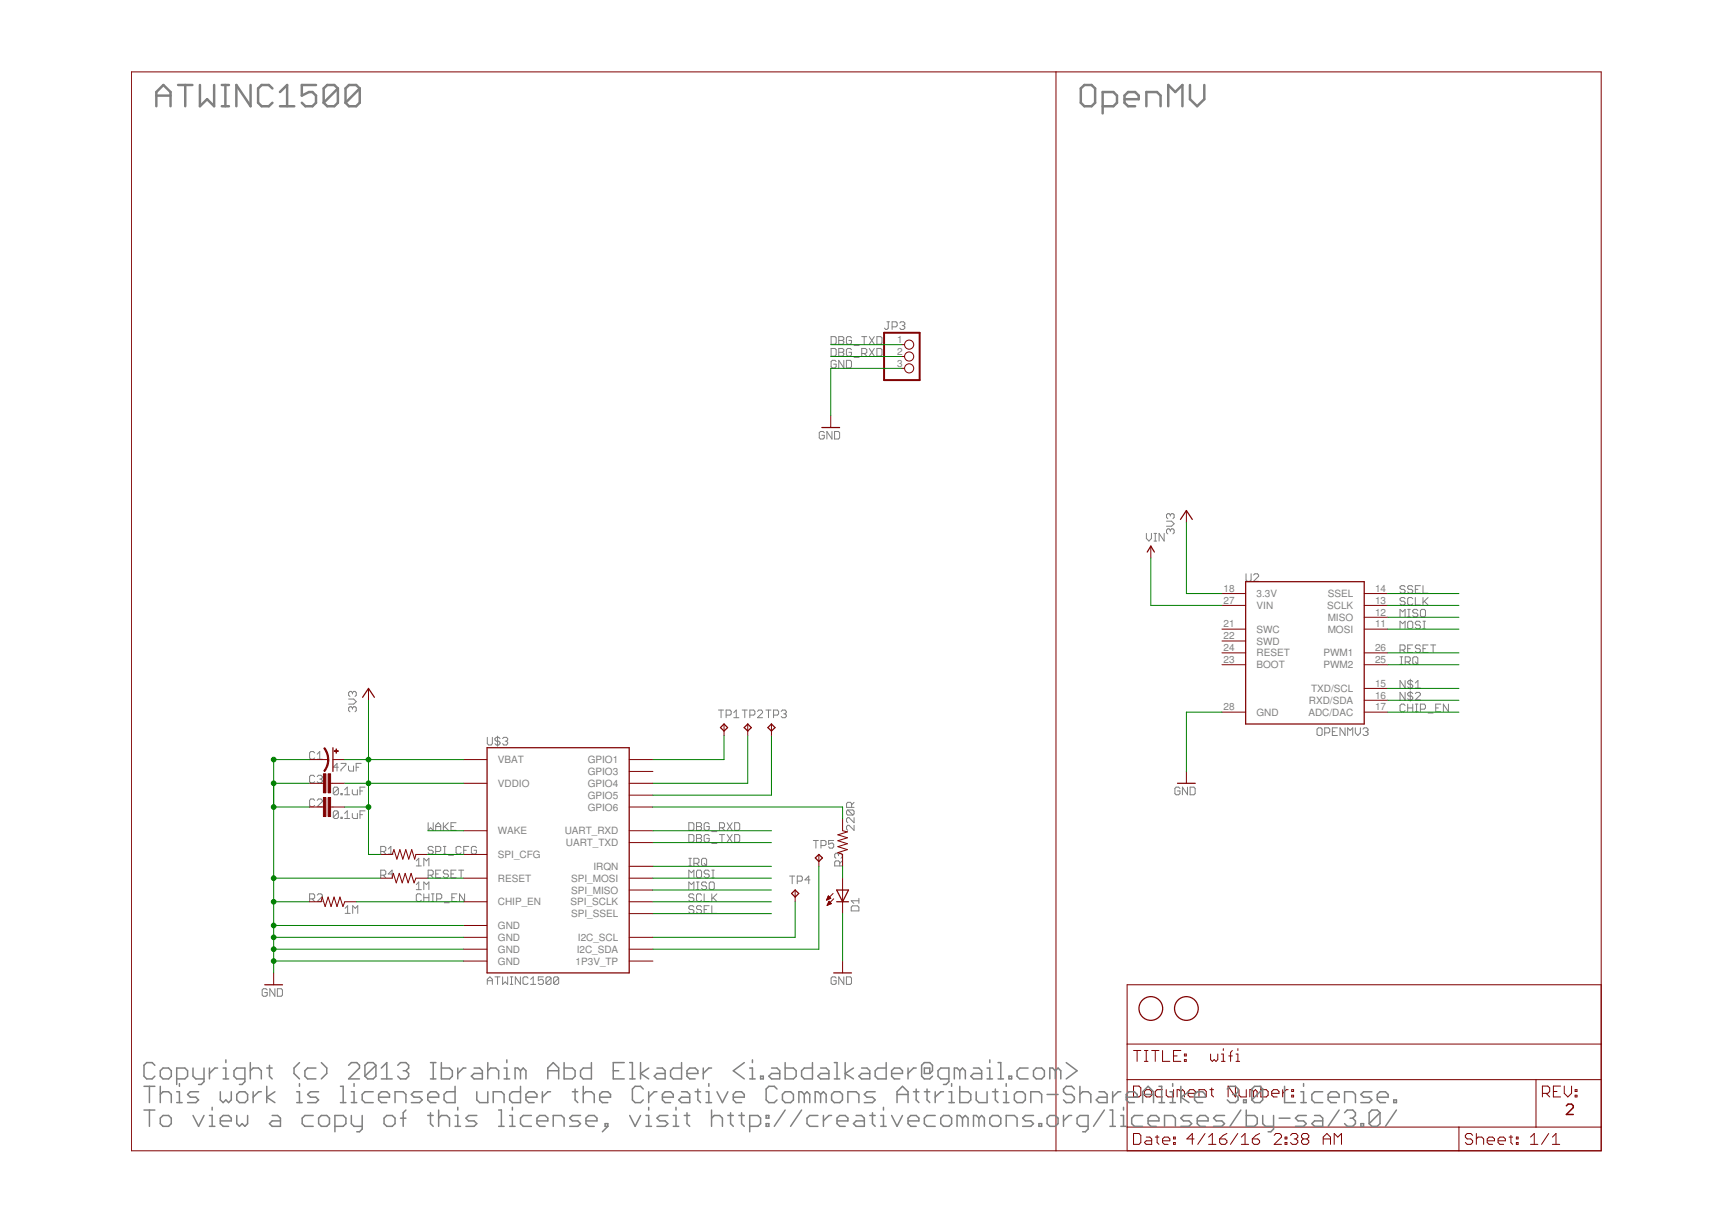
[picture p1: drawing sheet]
<svg xmlns="http://www.w3.org/2000/svg" width="297mm" height="210mm" viewBox="0 0 297 210" stroke-linecap="round" stroke-linejoin="round" font-family="sans-serif">
<g fill="none" stroke="#808080" stroke-width=".17">
<path d="M142.5 57.7h.6l.2 .2v.9l-.2 .2h-.6zM142.5 59.7h.6l.2 .2v.9l-.2 .2h-.6zM143.8 57.7h.6l.2 .2v.2l-.2 .2 .2 .2v.3l-.2 .2h-.6zM143.8 59.7h.6l.2 .2v.3l-.2 .2 .2 .2v.2l-.2 .2h-.6zM143.8 58.3h.6M145.9 57.9l-.2-.2h-.4l-.2 .2v.9l.2 .2h.4l.2-.2v-.5h-.4M145.9 59.9l-.2-.2h-.4l-.2 .2v.9l.2 .2h.4l.2-.2v-.4h-.4M146.4 59.2h.9M147.7 57.7h.9M148.1 57.7v1.3M149 57.7l.9 1.3M149 59.7l.9 1.3"/>
<path d="M149.9 57.7l-.9 1.3M149.9 59.7l-.9 1.3M150.3 57.7h.7l.2 .2v.9l-.2 .2h-.7zM150.3 59.7h.7l.2 .2v.9l-.2 .2h-.7zM152 55.1h.5M152.3 55.1v1.1l-.3 .3h-.2l-.2-.3M152.9 56h.7l.2-.2v-.4l-.2-.3h-.7v1.4M154.2 55.4l.2-.3h.5l.2 .3v.2l-.2 .2M154.6 55.8h.3M154.9 55.8l.2 .2v.2l-.2 .3h-.5l-.2-.3M141.3 74.1l-.2-.2h-.5l-.2 .2v.9l.2 .2h.5l.2-.2v-.4h-.4M142.6 73.9v1.3l-.9-1.3v1.3"/>
<path d="M143 73.9h.7l.2 .2v.9l-.2 .2h-.7zM143.3 62l-.2-.3h-.4l-.2 .3v.8l.2 .3h.4l.2-.3v-.4h-.4M143.8 60.4h.6M144.6 61.7v1.4l-.8-1.4v1.4M145.1 61.7h.6l.2 .3v.8l-.2 .3h-.6zM146.4 61.2h.9M147.7 60.6h.6l.3-.2v-.5l-.3-.2h-.6v1.3M148.1 60.6l.5 .4M196.5 91.4v.9l.4 .4 .5-.4v-.9M197.8 92.7h.4M197.8 91.4h.4M198 91.4v1.3"/>
<path d="M199.5 91.4v1.3l-.8-1.3v1.3M199.9 89.3h.9l.5 .4-.5 .5h-.9M200.6 90.8l-.2-.2h-.2l-.3 .2v.5l.3 .2M200.6 88.2l-.2-.2h-.2l-.3 .2v.4l.3 .3M200.6 90.8l.2-.2h.2l.3 .2v.5l-.3 .2M200.6 88.2v.2M200.6 90.8v.3M200.6 88.2l.2-.2h.2l.3 .2v.4l-.3 .3M213.6 98.3v1.1l.2 .2h.4l.2-.2v-1.1M214.9 98.5l.2-.2h.4l.2 .2v.2l-.8 .9h.8M59.8 119.8h.8l.5 .4-.5 .4h-.8M60.4 118.7l-.2-.2h-.2l-.2 .2v.4l.2 .2"/>
<path d="M60.4 118.7v.2M60.4 118.7l.2-.2h.3l.2 .2v.4l-.2 .2M240 105.7v-1.3l.4 .4 .4-.4v1.3M240 107.7v-1.3l.4 .5 .4-.5v1.3M240 111.4h.6l.2-.3v-.4l-.2-.2h-.6v1.3M240 113.8h.4M240 112.5h.4M240.2 112.5v1.3M240.4 111.4l.4 .4M240.8 100.6l-.2-.2h-.4l-.2 .2v.2l.2 .2h.4l.2 .2v.2l-.2 .2h-.4l-.2-.2M240.8 102.6l-.2-.2h-.4l-.2 .2v.2l.2 .2h.4l.2 .3v.2l-.2 .2h-.4l-.2-.2M240.8 116.6v1.3l-.8-1.3v1.3"/>
<path d="M240.8 118.6v1.3l-.8-1.3v1.3M240.9 113.4h.6l.2-.2v-.4l-.2-.3h-.6v1.3M241.3 106.7l.2-.3h.4l.2 .3v.8l-.2 .2h-.4l-.2-.2zM241.3 111.1h.4M241.3 105.7h.4M241.3 104.4h.4M241.3 113.4l.4 .4M241.5 104.4v1.3M241.7 116.4v1.7M241.7 118.4v1.7M242.1 110.5h-.8v1.3h.8M242.1 100.6l-.2-.2h-.4l-.2 .2v.2l.2 .2h.4l.2 .2v.2l-.2 .2h-.4l-.2-.2"/>
<path d="M242.1 102.6l-.2-.2h-.4l-.2 .2v.9l.2 .2h.4l.2-.2M242.1 116.8l-.2-.2h-.4l-.2 .2v.2l.2 .2h.4l.2 .3v.2l-.2 .2h-.4l-.2-.2M242.1 118.9l-.2-.3h-.4l-.2 .3v.2l.2 .2h.4l.2 .2v.2l-.2 .2h-.4l-.2-.2M242.1 112.8l.3-.3h.4l.2 .3v.8l-.2 .2h-.4l-.3-.2zM242.6 102.4v1.3h.9M242.6 118.9l.2-.3h.4l.3 .3v.2l-.9 .8h.9M242.6 101h.4M242.6 117.9h.9M242.6 117l.4-.4v1.3M242.6 113.4l.4 .4M243 104.6l-.2-.2h-.4l-.3 .2v.2l.3 .3h.4l.2 .2v.2l-.2 .2h-.4l-.3-.2M243.5 110.7l-.3-.2h-.4l-.2 .2v.2l.2 .2h.4l.3 .3v.2l-.3 .2h-.4l-.2-.2"/>
<path d="M243.5 100.4h-.9v1.2h.9M243.5 106.7l-.3-.3h-.4l-.2 .3v.2l.2 .2h.4l.3 .2v.2l-.3 .2h-.4l-.2-.2M243.5 104.6l.2-.2h.4l.2 .2v.9l-.2 .2h-.4l-.2-.2zM243.9 111.1h.4M243.9 100.4v1.2h.9M243.9 102.4v1.3M243.9 106.4h.4M243.9 107.7h.4M244.1 103l.7 .7M244.1 106.4v1.3M244.8 110.5h-.9v1.3h.9M244.8 102.4l-.9 .9"/>
<path d="M245.2 110.5h.9M245.6 110.5v1.3M53.9 133.1l-.2-.3h-.4l-.2 .3v.8l.2 .3h.4l.2-.3M53.9 129l-.2-.2h-.4l-.2 .2v.9l.2 .2h.4l.2-.2M53.9 137.1l-.2-.2h-.4l-.2 .2v.9l.2 .2h.4l.2-.2M54.4 133.1l.2-.3h.4l.2 .3v.2l-.2 .2M54.4 137.1l.2-.2h.4l.2 .2v.3l-.8 .8h.8M54.4 130.1h.8M54.4 129.2l.4-.4v1.3M54.8 133.5h.2M55 133.5l.2 .2v.2l-.2 .3h-.4l-.2-.3M58 135.1l-.2-.2h-.5l-.2 .2v.9"/>
<path d="M58 135.1v.9l-.2 .2h-.5l-.2-.2M58 139.2l-.2-.3h-.5l-.2 .3v.8M58 139.2v.8l-.2 .3h-.5l-.2-.3M58 135.1l-.9 .9M58 139.2l-.9 .8M58 131.5h-.9l.7-.7v1.3M58.4 136h.3v.2h-.3zM58.4 130.8h.9v.2l-.9 .9v.2M59.1 136.2h.8M59.1 135.3l.4-.4v1.3M59.1 139.4l.4-.5v1.4M59.7 131.3v.6l.3 .2h.6v-.8"/>
<path d="M60.4 135.3v.7l.2 .2h.7v-.9M60.4 139.4v.6l.2 .3h.7v-.9M60.4 121.3l-.2-.2h-.2l-.2 .2v.5l.2 .2M60.4 121.3l.2-.2h.3l.2 .2v.5l-.2 .2M60.4 121.3v.2M61 131.5h.5M61.7 135.5h.4M61.7 139.6h.4M61.9 130.8h-.9v1.3M62.6 134.9h-.9v1.3M62.6 138.9h-.9v1.4M83.5 126.3v1.1l.3 .3h.4l.2-.3v-1.1"/>
<path d="M85.3 126.1v1.8M85.7 126.6l-.2-.3h-.4l-.3 .3v.2l.3 .2h.4l.2 .2v.2l-.2 .3h-.4l-.3-.3M86.1 126.6l.3-.3h.4l.2 .3v.2l-.2 .2M86.6 127h.2M86.8 127l.2 .2v.2l-.2 .3h-.4l-.3-.3M123.1 121.7h.9M123.6 121.7v1.3M124.5 122.5h.6l.2-.2v-.4l-.2-.2h-.6v1.3M125.8 122.1l.4-.4v1.3M125.8 123h.8M127.2 121.7h.9M127.7 121.7v1.3"/>
<path d="M128.5 122.5h.7l.2-.2v-.4l-.2-.2h-.7v1.3M129.8 121.9l.2-.2h.5l.2 .2v.2l-.9 .9h.9M131.3 121.7h.8M131.7 121.7v1.3M132.6 122.5h.6l.3-.2v-.4l-.3-.2h-.6v1.3M133.9 121.9l.2-.2h.5l.2 .2v.2l-.2 .2M134.3 122.3h.3M134.6 122.3l.2 .2v.3l-.2 .2h-.5l-.2-.2M145.3 138.8l-.2 .2v.4l.2 .3h.9M145.3 138.8h.9l.2 .2v.4l-.2 .3M145.3 138.8l.9 .9M146 138.3v-.6l-.2-.2h-.5l-.2 .2v.6h1.3"/>
<path d="M146.4 137.5l-.4 .4M202.2 135.1l-.2-.2h-.4l-.2 .2v.9l.2 .2h.4l.2-.2v-.5h-.4M203.5 134.9v1.3l-.8-1.3v1.3M204 134.9h.6l.3 .2v.9l-.3 .2h-.6zM226 124.7h.4l.2 .2v.9l-.2 .2h-.4l-.3-.2v-.9zM227.1 125.6h.6l.2-.2v-.5l-.2-.2h-.6v1.3M228.4 125.4h.4M229.2 124.7h-.8v1.3h.8M230.5 124.7v1.3l-.8-1.3v1.3M231 126v-1.3l.4 .5 .5-.5v1.3M232.3 124.7v.9l.4 .4 .5-.4v-.9M233.6 124.9l.2-.2h.5l.2 .2v.3l-.2 .2"/>
<path d="M234 125.4h.3M234.3 125.4l.2 .2v.2l-.2 .2h-.5l-.2-.2M240.8 120.9l-.2-.3h-.4l-.2 .3v.9l.2 .2h.4l.2-.2M241.3 120.6v1.4M241.3 121.3h.8M242.1 120.6v1.4M242.6 120.6h.4M242.6 122h.4M242.8 120.6v1.4M243.5 121.5h.6l.2-.2v-.4l-.2-.3h-.6v1.4M244.8 122.2h.8M246.1 121.3h.4"/>
<path d="M247 120.6h-.9v1.4h.9M248.3 120.6v1.4l-.9-1.4v1.4M53.1 154h.6l.2-.2v-.4l-.2-.2h-.6v1.3M53.5 154l.4 .5M54.4 153.4l.2-.2h.4l.2 .2v.2l-.8 .9h.8M58.4 140h.3v.3h-.3zM59.1 140.3h.8M59.2 155.6l.4-.4v1.3M59.2 156.5h.8M60.5 156.5v-1.3l.4 .4 .4-.4v1.3M65.3 145.9h.6l.2-.2v-.5l-.2-.2h-.6v1.3M65.3 150h.6l.2-.2v-.5l-.2-.2h-.6v1.3"/>
<path d="M65.7 150l.4 .4M65.7 145.9l.4 .4M66.5 145.5l.5-.5v1.3M66.5 146.3h.9M67.4 149.8h-.9l.7-.7v1.3M71.4 151.6l.4-.5v1.3M71.4 147.5l.4-.4v1.3M71.4 152.4h.8M71.4 148.4h.8M72.2 153.4l-.2-.2h-.4l-.2 .2v.8l.2 .3h.4l.2-.3M72.6 148.4v-1.3l.5 .4 .4-.4v1.3M72.6 152.4v-1.3l.5 .5 .4-.5v1.3"/>
<path d="M72.6 153.2v1.3M72.6 153.8h.9M73.4 150h.6l.3-.2v-.5l-.3-.2h-.6v1.3M73.4 141v1.3l.4-.5 .5 .5v-1.3M73.5 153.2v1.3M73.8 150l.5 .4M74 153.2h.4M74 154.5h.4M74.2 153.2v1.3M74.3 145.2l-.3-.2h-.4l-.2 .2v.3l.2 .2h.4l.3 .2v.2l-.3 .2h-.4l-.2-.2M74.7 149.8h.4M74.7 145.9h.6l.2-.2v-.5l-.2-.2h-.6v1.3"/>
<path d="M74.7 142.3v-.9l.4-.4 .4 .4v.9M74.7 141.6h.8M74.8 154h.7l.2-.2v-.4l-.2-.2h-.7v1.3M75.5 149.1h-.8v1.3h.8M76 145h.4M76 146.3h.4M76 141v1.3M76.1 154.7h.9M76.2 145v1.3M76.2 141.6l.7 .7M76.9 149.3l-.3-.2h-.4l-.2 .2v.2l.2 .3h.4l.3 .2v.2l-.3 .2h-.4l-.2-.2M76.9 141l-.9 .8"/>
<path d="M76.9 146.6h.8M77.3 149.8h.4M77.3 141.6h.4M77.4 153.8h.5M78.2 149.1h-.9v1.3h.9M78.2 141h-.9v1.3h.9M78.3 153.2h-.9v1.3h.9M78.6 149.1h.9M79 145.2l-.2-.2h-.4l-.2 .2v.9l.2 .2h.4l.2-.2M79 149.1v1.3M79.5 145.7h.4M79.6 153.2v1.3l-.8-1.3v1.3"/>
<path d="M80.3 145h-.8v1.3M81.7 145.2l-.3-.2h-.4l-.2 .2v.9l.2 .2h.4l.3-.2v-.4h-.5M118.1 148.4h.4M118.1 141h.6l.2 .2v.8l-.2 .3h-.6zM118.1 143h.6l.2 .2v.9l-.2 .2h-.6zM118.1 150.4v-1.3l.4 .4 .4-.4v1.3M118.1 152.4v-1.3l.4 .5 .4-.5v1.3M118.1 147.1h.4M118.3 147.1v1.3M118.9 155.4l-.2-.2h-.4l-.2 .2v.2l.2 .3h.4l.2 .2v.2l-.2 .2h-.4l-.2-.2M118.9 153.4l-.2-.2h-.4l-.2 .2v.2l.2 .2h.4l.2 .2v.2l-.2 .3h-.4l-.2-.3M118.9 147.9h.7l.2-.2v-.4l-.2-.2h-.7v1.3"/>
<path d="M119.4 152.4h.4M119.4 141h.6l.2 .2v.2l-.2 .2 .2 .2v.2l-.2 .3h-.6zM119.4 143h.6l.2 .2v.2l-.2 .3 .2 .2v.2l-.2 .2h-.6zM119.4 151.1h.4M119.4 147.9l.4 .5M119.4 141.6h.6M119.4 143.7h.6M119.6 149.1h.4l.2 .2v.9l-.2 .2h-.4l-.2-.2v-.9zM119.6 151.1v1.3M120.2 147.3l.3-.2h.4l.2 .2v.8l-.2 .3h-.4l-.3-.3zM120.2 155.4l-.2-.2h-.4l-.2 .2v.2l.2 .3h.4l.2 .2v.2l-.2 .2h-.4l-.2-.2M120.2 153.4l-.2-.2h-.4l-.2 .2v.8l.2 .3h.4l.2-.3"/>
<path d="M120.7 153.2v1.3h.9M120.7 155.9h.4M120.7 147.9l.4 .5M121.1 151.3l-.2-.2h-.4l-.3 .2v.3l.3 .2h.4l.2 .2v.2l-.2 .2h-.4l-.3-.2M121.6 151.3l.2-.2h.4l.2 .2v.9l-.2 .2h-.4l-.2-.2zM121.6 155.2h-.9v1.3h.9M121.6 149.3l-.3-.2h-.4l-.2 .2v.2l.2 .3h.4l.3 .2v.2l-.3 .2h-.4l-.2-.2M121.6 141.2l-.3-.2h-.4l-.2 .2v.8l.2 .3h.4l.3-.3v-.4h-.5M121.6 143.2l-.3-.2h-.4l-.2 .2v.9l.2 .2h.4l.3-.2v-.4h-.5M122 155.2v1.3h.9M122 149.1h.4M122 150.4h.4"/>
<path d="M122 153.2v1.3M122 144.5h.9M122 142.5h.9M122.2 153.8l.7 .7M122.2 149.1v1.3M122.9 153.2l-.9 .8M123.3 141.8h.7l.2-.2v-.4l-.2-.2h-.7v1.3M123.3 143h.9M123.7 143v1.3M123.7 141.8l.5 .5M124.6 143l.9 1.3M124.6 141l.9 1.3"/>
<path d="M125.5 143l-.9 1.3M125.5 141l-.9 1.3M125.9 141h.7l.2 .2v.8l-.2 .3h-.7zM125.9 143h.7l.2 .2v.9l-.2 .2h-.7zM135.3 150.1h.9M135.8 150.1v1.3M136.7 151h.6l.2-.2v-.5l-.2-.2h-.6v1.3M138.8 150.8h-.8l.6-.7v1.3M139.4 144h.9M139.8 144v1.3M140.7 144.9h.7l.2-.2v-.5l-.2-.2h-.7v1.3M142.9 144h-.9v.7l.7-.2 .2 .2v.4l-.2 .2h-.5l-.2-.2"/>
<path d="M143.7 146.4l-.2-.2h-.2l-.2 .2v.5l.2 .2M143.7 146.4l.2-.2h.2l.3 .2v.5l-.3 .2M143.7 146.4v.2M143.9 148.4v-.7l-.2-.2h-.4l-.2 .2v.7h1.3M144.4 147.5l-.5 .4M146.1 155.2h.9l.2 .2v.7h-1.3v-.7zM146.4 140.1v.9l-.9-.9h-.2l-.2 .2v.5l.2 .2M146.4 141.4v.9l-.9-.9h-.2l-.2 .2v.4l.2 .3M147.2 153.9v.9M147.2 154.3h-1.3l.4 .5M45.8 169.6l-.2-.2h-.5l-.2 .2v.9l.2 .2h.5l.2-.2v-.4h-.4M47.1 169.4v1.3l-.9-1.3v1.3"/>
<path d="M47.5 169.4h.7l.2 .2v.9l-.2 .2h-.7zM83.5 168h.9M83.5 168.7v-.9l.5-.4 .4 .4v.9M84.8 167.4h.9M85.3 167.4v1.3M86.1 167.4v1.3l.5-.4 .4 .4v-1.3M87.5 167.4h.4M87.5 168.7h.4M87.7 167.4v1.3M89.2 167.4v1.3l-.9-1.3v1.3M90.5 167.6l-.2-.2h-.4l-.3 .2v.9l.3 .2h.4l.2-.2M91 168.7h.8"/>
<path d="M91 167.8l.4-.4v1.3M93.1 167.4h-.8v.6l.4-.2h.2l.2 .2v.5l-.2 .2h-.4l-.2-.2M94.4 167.6l-.2-.2h-.4l-.2 .2v.9M94.4 167.6v.9l-.2 .2h-.4l-.2-.2M94.4 167.6l-.8 .9M95.8 167.6l-.3-.2h-.4l-.2 .2v.9M95.8 167.6v.9l-.3 .2h-.4l-.2-.2M95.8 167.6l-.9 .9M143.3 167.6l-.2-.2h-.4l-.2 .2v.9l.2 .2h.4l.2-.2v-.5h-.4M144.6 167.4v1.3l-.8-1.3v1.3M145.1 167.4h.6l.2 .2v.9l-.2 .2h-.6z"/>
</g>
<g fill="none" stroke="#800000" stroke-width=".17">
<path d="M22.5 12.3h251.9v184.9h-251.9zM181 12.3v184.9M154.6 59.1h.4M142.4 71.2v2.1M154.6 61.1h.4M154.6 63.1h.4M197.3 93.6v2M203.3 87.5v2M63.2 118v2M209.4 103.7h4.1M209.4 107.8h4.1M209.4 101.7h4.1"/>
<path d="M209.4 111.9h4.1M209.4 113.9h4.1M209.4 109.8h4.1M233.8 103.7h4.1M233.8 105.8h4.1M233.8 107.8h4.1M233.8 101.7h4.1M233.8 111.9h4.1M233.8 113.9h4.1M233.8 118h4.1M233.8 120h4.1M53 134.2h2.4"/>
<path d="M53 138.3h2.4M53 130.2h3.2M56.7 134.2h2.4M56.7 138.3h2.4M57.1 130.2h2M79.4 134.2h4.1M79.4 130.2h4.1M107.8 134.2h4.1M107.8 138.3h4.1M107.8 130.2h4.1M107.8 136.2h4.1M107.8 132.2h4.1"/>
<path d="M124.1 124.1v2M128.2 124.1v2M132.2 124.1v2M203.3 132.2v2M209.4 122h4.1M233.8 122h4.1M53 154.5h2l.2-.8 .5 1.6 .5-1.6 .5 1.6 .6-1.6 .5 1.6 .5-1.6 .5 1.6 .3-.8h2M65.2 150.5h2l.2-.9 .5 1.7 .5-1.7 .5 1.7 .5-1.7 .6 1.7 .5-1.7 .5 1.7 .3-.8h2M65.2 146.4h2l.3-.8 .5 1.6 .5-1.6 .5 1.6 .6-1.6 .5 1.6 .5-1.6 .5 1.6 .2-.8h2M79.4 150.5h4.1M79.4 146.4h4.1M79.4 154.5h4.1"/>
<path d="M79.4 158.6h4.1M79.4 142.3h4.1M107.8 150.5h4.1M107.8 154.5h4.1M107.8 142.3h4.1M107.8 152.5h4.1M107.8 144.4h4.1M107.8 148.4h4.1M107.8 156.5h4.1M136.3 152.5v2M140.4 146.4v2M141.7 154.2h.1"/>
<path d="M141.7 154.1h.3M141.8 154h.4M141.8 155.1h.1M141.8 153.9h.6M141.8 155h.3M141.9 153.8h.4M141.9 153.7h.3M141.9 154.9h.4M141.9 153.6h.2M141.9 154.8h.6M142 153.6h.1M142 154.7h.4"/>
<path d="M142 154.6h.3M142 154.6h.2M142.1 154.5h.1M142.1 154.4l-.3 .7M142.1 154.4l.4 .4M142.4 153.9l-.4-.4-.3 .7M142.4 153.9l-.7 .3M142.5 154.8l-.7 .3M142.8 153.1l-1.1 1.1M142.9 154l-1.1 1.1M144.4 140.3v2l.8 .2-1.6 .5 1.6 .6-1.6 .5 1.6 .5-1.6 .5 1.6 .5-1.6 .5 .8 .3v2M144.4 150.5v6"/>
<path d="M46.9 166.7v2M79.4 160.6h4.1M79.4 164.7h4.1M79.4 162.6h4.1M107.8 160.6h4.1M107.8 164.7h4.1M107.8 162.6h4.1M144.4 164.7v2M193.2 178.9h81.2M209.7 179.7v.3M212.2 179.7v.3M274.4 168.7h-81.2v28.5"/>
<path d="M193.2 185h81.2M193.2 193.1h81.2M194.3 186.1h.9l.3 .3v1.3l-.3 .3h-.9zM194.3 194.2h.9l.3 .3v1.3l-.3 .3h-.9zM194.3 180h1.2M194.9 180v1.9M196.2 187l.3-.3h.6l.3 .3v.7l-.3 .3h-.6l-.3-.3zM196.2 180h.6M196.2 181.9h.6M196.5 194.8h.6l.3 .4v.9h-.9l-.3-.3 .3-.3h.9M196.5 180v1.9M197.4 180h1.2"/>
<path d="M198 194.8h.6M198 180v1.9M198.3 194.5v1.3l.3 .3M199.3 195.5h1.2v-.3l-.3-.4h-.6l-.3 .4v.6l.3 .3h.6M199.3 180v1.9h1.2M199.3 186.7h-1l-.3 .3v.7l.3 .3h1M199.9 186.7v1l.3 .3h.9v-1.3M201.1 195.8h.3v.3h-.3zM201.1 194.8h.3v.4h-.3zM201.1 180.9h.7M202.4 180h-1.3v1.9h1.3M202.4 187l-.3-.3h-.3v1.3"/>
<path d="M202.4 187l.3-.3 .3 .3v1M202.4 187v1M203 181.6h.3v.3h-.3zM203 180.6h.3v.3h-.3zM203.6 187.3h1.3v-.3l-.3-.3h-.7l-.3 .3v.7l.3 .3h.7M204.7 195.2h-1.3l1-1v1.9M205.5 188v-1.3h.9l.4 .3v1M206.5 194.2l-1.2 1.9M207.2 196.1h1.2M207.2 194.8l.6-.6v1.9M207.4 186.7h.6M207.5 180.6v1l.3 .3 .3-.3 .3 .3 .3-.3v-1"/>
<path d="M207.7 186.4v1.3l.3 .3M209 195.2h1l.3 .3v.3l-.3 .3h-.7l-.3-.3zM209.4 181.9h.6M209.4 180.6h.3v1.3M210.3 194.2l-.6 .3-.7 .7M210.6 180.9h.6M211.2 180l-.3 .3v1.6M211.8 186.1v1.9l-1.3-1.9v1.9M211.9 181.9h.6M211.9 180.6h.3v1.3M212.2 194.2l-1.3 1.9M212.4 186.7v1l.3 .3h.9v-1.3"/>
<path d="M212.8 196.1h1.2M212.8 194.8l.6-.6v1.9M214.7 195.2h.9l.3 .3v.3l-.3 .3h-.6l-.3-.3zM214.9 187l-.4-.3h-.3v1.3M214.9 187v1M214.9 187l.3-.3 .3 .3v1M215.9 194.2l-.6 .3-.6 .7M216.1 186.1v1.9h.9l.4-.3v-.7l-.4-.3h-.9M218 187.3h1.2v-.3l-.3-.3h-.6l-.3 .3v.7l.3 .3h.6M218.4 194.5l.3-.3h.6l.3 .3v.3l-1.2 1.3h1.2M219.9 186.7v1.3M220.3 195.8h.3v.3h-.3z"/>
<path d="M220.3 194.8h.3v.4h-.3zM220.8 186.7h-.3l-.6 .6M221.2 194.5l.3-.3h.6l.3 .3v.3l-.3 .4M221.4 187.7h.3v.3h-.3zM221.4 186.7h.3v.3h-.3zM221.8 195.2h.3M222.1 195.2l.3 .3v.3l-.3 .3h-.6l-.3-.3M223.4 195.2l-.3 .3v.3l.3 .3h.6l.3-.3v-.3l-.3-.3M223.4 195.2l-.3-.4v-.3l.3-.3h.6l.3 .3v.3l-.3 .4M223.4 195.2h.6M226.8 195.2h1.2M226.8 196.1v-1.3l.6-.6 .6 .6v1.3"/>
<path d="M228.7 196.1v-1.9l.6 .6 .6-.6v1.9M250.1 193.1v4.1M252.4 194.5l-.3-.3h-.6l-.3 .3v.3l.3 .4h.6l.3 .3v.3l-.3 .3h-.6l-.3-.3M253 195.2l.3-.4h.7l.3 .4v.9M253 194.2v1.9M254.9 195.5h1.3v-.3l-.4-.4h-.6l-.3 .4v.6l.3 .3h.6M256.8 195.5h1.2v-.3l-.3-.4h-.6l-.3 .4v.6l.3 .3h.6M258.7 194.8h.6M259 194.5v1.3l.3 .3M259.9 195.8h.3v.3h-.3zM259.9 194.8h.3v.4h-.3zM262.3 196.1h1.3"/>
<path d="M262.3 194.8l.7-.6v1.9M263.3 185v8.1M264.4 187.3h.9l.3-.3v-.6l-.3-.3h-.9v1.9M265 187.3l.6 .7M265.5 194.2l-1.3 1.9M266.1 196.1h1.2M266.1 194.8l.6-.6v1.9M266.3 187h.6M267.5 186.1h-1.2v1.9h1.2M268.1 186.1v1.2l.6 .7 .7-.7v-1.2M270 187.7h.3v.3h-.3zM270 186.7h.3v.3h-.3z"/>
<circle cx="155.8" cy="59.1" r=".78"/>
<circle cx="155.8" cy="63.1" r=".78"/>
<circle cx="155.8" cy="61.1" r=".78"/>
</g>
<path d="M268.5 189.5l.3-.3h.6l.3 .3v.3l-1.2 1.2h1.2" fill="none" stroke="#800000" stroke-width=".25"/>
<g fill="none" stroke="#800000" stroke-width=".21">
<path d="M140.9 73.3h3M196.6 94.6l.7-1 .6 1M202.3 89l1-1.5 1.1 1.5M213.5 99.7h20.3v24.4h-20.3zM62.1 119.5l1.1-1.5 1 1.5M57.1 128.1v4.1M83.5 128.1h24.3v38.6h-24.3zM123.5 124.7l.6-.6 .6 .6-.6 .6zM127.6 124.7l.6-.6 .6 .6-.6 .6zM131.6 124.7l.6-.6 .6 .6-.6 .6zM201.8 134.2h3.1M135.7 153.1l.6-.6 .6 .6-.6 .6z"/>
<path d="M139.7 147l.7-.6 .6 .6-.6 .6zM143.4 152.5h2l-1 2zM143.4 154.5h2M45.4 168.7h3M142.9 166.7h3"/>
<circle cx="197.3" cy="172.8" r="2.03"/>
<circle cx="203.3" cy="172.8" r="2.03"/>
</g>
<g fill="#800000" stroke="#800000" stroke-width=".17">
<path d="M56.2 132.6h.5v3.2h-.5z"/>
<path d="M55.4 132.6h.5v3.2h-.5z"/>
<path d="M56.2 136.7h.5v3.2h-.5z"/>
<path d="M55.4 136.7h.5v3.2h-.5z"/>
<path d="M57.6 128.3l.1 .8z"/>
<path d="M57.3 128.7h.7z"/>
</g>
<g fill="#800000" stroke="#800000" stroke-width=".17">
<path d="M56.2 130.2h.2l-.1 .6-.7 1.4-.1-.1 .4-.7z" fill-rule="evenodd"/>
<path d="M55.5 128.2l.2-.1 .3 .6 .3 1.5h-.1l-.2-.9z" fill-rule="evenodd"/>
</g>
<path d="M151.5 57h6.1v8.1h-6.1z" fill="none" stroke="#800000" stroke-width=".34"/>
<g fill="none" stroke="#008000" stroke-width=".17">
<path d="M142.4 59.1h12.2M142.4 61.1h12.2M154.6 63.1h-12.2v8.1M197.3 95.6v8.1h12.1M203.3 89.5v12.2h6.1M63.2 120v26.4h2M237.9 103.7h12.2M237.9 111.9h12.2M237.9 101.7h12.2M237.9 105.8h12.2M237.9 107.8h12.2M237.9 118h12.2"/>
<path d="M237.9 120h12.2M237.9 113.9h12.2M46.9 138.3h6.1M46.9 134.2h6.1M53 130.2h-6.1v36.5M59.1 130.2h20.3M59.1 138.3h4.1M59.1 134.2h20.3M111.9 138.3h32.5v2M124.1 126.1v4.1h-12.2M128.2 126.1v8.1h-16.3M132.2 126.1v10.1h-20.3"/>
<path d="M209.4 122h-6.1v10.2M237.9 122h12.2M46.9 150.5h18.3M46.9 154.5h6.1M46.9 158.6h32.5M61.1 154.5h18.3M73.3 150.5h6.1M73.3 146.4h6.1M73.3 142.3h6.1M111.9 150.5h20.3M111.9 154.5h20.3M111.9 156.5h20.3"/>
<path d="M111.9 152.5h20.3M111.9 148.4h20.3M111.9 142.3h20.3M111.9 144.4h20.3M136.3 154.5v6.1h-24.4M140.4 148.4v14.2h-28.5M144.4 148.4v2.1M144.4 156.5v8.2M46.9 160.6h32.5M46.9 162.6h32.5M46.9 164.7h32.5"/>
</g>
<g fill="#008000" stroke="#008000" stroke-width=".17">
<circle cx="46.9" cy="134.2" r=".4"/>
<circle cx="46.9" cy="138.3" r=".4"/>
<circle cx="46.9" cy="130.2" r=".4"/>
<circle cx="46.9" cy="150.5" r=".4"/>
<circle cx="46.9" cy="154.5" r=".4"/>
<circle cx="46.9" cy="158.6" r=".4"/>
<circle cx="46.9" cy="160.6" r=".4"/>
<circle cx="46.9" cy="162.6" r=".4"/>
<circle cx="46.9" cy="164.7" r=".4"/>
<circle cx="63.2" cy="134.2" r=".4"/>
<circle cx="63.2" cy="130.2" r=".4"/>
<circle cx="63.2" cy="138.3" r=".4"/>
</g>
<g fill="none" stroke="#808080" stroke-width=".42">
<path d="M26.8 18.2v-2.4l1.2-1.2 1.2 1.2v2.4M26.8 16.4h2.4M30.5 14.6h2.5M31.7 14.6v3.6M34.3 14.6v3.6l1.2-1.2 1.2 1.2v-3.6M38 14.6h1.2M38 18.2h1.2M38.6 14.6v3.6M42.9 14.6v3.6l-2.4-3.6v3.6M46.7 15.2l-.6-.6h-1.2l-.7 .6v2.4l.7 .6h1.2l.6-.6M48 18.2h2.4M48 15.8l1.2-1.2v3.6"/>
<path d="M54.2 14.6h-2.5v1.8l1.3-.6h.6l.6 .6v1.2l-.6 .6h-1.3l-.6-.6M57.9 15.2l-.6-.6h-1.2l-.6 .6v2.4M57.9 15.2v2.4l-.6 .6h-1.2l-.6-.6M57.9 15.2l-2.4 2.4M61.7 15.2l-.7-.6h-1.2l-.6 .6v2.4M61.7 15.2v2.4l-.7 .6h-1.2l-.6-.6M61.7 15.2l-2.5 2.4M185.3 15.2l.6-.6h1.2l.6 .6v2.4l-.6 .6h-1.2l-.6-.6zM189 18.2h1.8l.7-.6v-1.2l-.7-.6h-1.8v3.6M192.7 17h2.5v-.6l-.6-.6h-1.2l-.7 .6v1.2l.7 .6h1.2M196.5 18.2v-2.4h1.8l.6 .6v1.8M200.2 18.2v-3.6l1.2 1.2 1.3-1.2v3.6"/>
<path d="M204 14.6v2.4l1.2 1.2 1.2-1.2v-2.4"/>
</g>
<g fill="none" stroke="#808080" stroke-width=".25">
<path d="M24.7 186.1h1.8M24.7 190.2h1.8M25.6 186.1v2.8M25.6 190.2v2.8M26.5 182.5l-.4-.4h-1l-.4 .4v1.9l.4 .5h1l.4-.5M27.5 183.5l.4-.5h1l.5 .5v.9l-.5 .5h-1l-.4-.5zM27.5 187.5l.4-.4h1l.5 .4v1.4M27.5 191.6l.4-.5h1l.5 .5v.9l-.5 .5h-1l-.4-.5zM27.5 186.1v2.8M30.3 184.9h1.4l.5-.5v-.9l-.5-.5h-1.4v2.8M30.3 187.1h.5v1.8M30.3 188.9h.9"/>
<path d="M30.8 185.7v.4M33.1 183v1.4l.5 .5h1.4M33.1 191.1l.9 1.9 1-1.9M34 187.1h-1.4l-.4 .4 .4 .5h1l.4 .5-.4 .4h-1.4M35 183v2.3l-.5 .5h-.5M35.9 183v1.9M35.9 193h.9M35.9 191.1h.5v1.9M36.4 189.7v.5M37.3 183h-.5l-.9 .9M37.8 187.1v1.4l.4 .4 .5-.4 .5 .4 .4-.4v-1.4M37.8 192.1h1.8v-.5l-.4-.5h-1l-.4 .5v.9l.4 .5h1"/>
<path d="M38.2 184.9h1M38.2 183h.5v1.9M38.7 181.6v.5M40.6 191.1v1.4l.4 .5 .5-.5 .5 .5 .4-.5v-1.4M41 187.1h1l.4 .4v1l-.4 .4h-1l-.4-.4v-1zM42 184.9h-1.4l-.5-.5v-.9l.5-.5h1.4v2.3l-.5 .5h-.5M42.9 183.5l.5-.5h.9l.5 .5v1.4M42.9 182.1v2.8M43.4 187.1v1.8M44.8 187.1h-.5l-.9 .9M45.7 183h1M45.7 186.1v2.8"/>
<path d="M46.2 182.5v1.9l.5 .5M46.7 191.1h.9l.5 .5v1.4h-1.4l-.5-.5 .5-.4h1.4M47.1 187.1l-1.4 .9 1.4 .9M50.9 187.1h.4v1.8M50.9 188.9h.9M51.3 182.1l-.9 .9v.9l.9 1M51.3 185.7v.4M53.7 191.1h-1.4l-.5 .5v.9l.5 .5h1.4M54.1 183h-1.4l-.4 .5v.9l.4 .5h1.4M54.6 187.1h-1.4l-.5 .4 .5 .5h.9l.5 .5-.5 .4h-1.4M54.6 191.6l.5-.5h.9l.5 .5v.9l-.5 .5h-.9l-.5-.5zM55.1 182.1l.9 .9v.9l-.9 1"/>
<path d="M57.4 193h1.4l.5-.5v-.9l-.5-.5h-1.4v2.8M58.4 186.1h.4v2.8M58.4 188.9h.9M59.8 182.5l.4-.4h1l.4 .4v.5l-1.8 1.9h1.8M60.2 187.1h.5v1.8M60.2 188.9h1M60.2 191.1v1.4l.5 .5h1.4M60.7 185.7v.4M62.1 191.1v2.4l-.5 .4h-.4M64 187.1h-1.5l-.4 .4v1l.4 .4h1.5M64.4 182.5l-.4-.4h-1l-.5 .4v1.9M64.4 182.5v1.9l-.4 .5h-1l-.5-.5"/>
<path d="M64.4 182.5l-1.9 1.9M64.9 188h1.9v-.5l-.5-.4h-.9l-.5 .4v1l.5 .4h.9M65.4 184.9h1.8M65.4 183l.9-.9v2.8M65.8 191.6l.5-.5h.9l.5 .5v.9l-.5 .5h-.9l-.5-.5zM67.7 188.9v-1.8h1.4l.5 .4v1.4M68.2 182.5l.4-.4h1l.4 .4v.5l-.4 .5M68.6 191.6h1M69.1 183.5h.5M69.6 183.5l.4 .4v.5l-.4 .5h-1l-.4-.5M69.6 190.2l-.5 .5v2.3M72.4 187.1h-1.4l-.5 .4 .5 .5h.9l.5 .5-.5 .4h-1.4"/>
<path d="M73.3 188h1.9v-.5l-.5-.4h-.9l-.5 .4v1l.5 .4h.9M73.3 191.1h1M73.8 182.1h.9M73.8 184.9h.9M73.8 190.7v1.8l.5 .5M74.3 182.1v2.8M75.2 190.2v2.8M75.2 191.6l.4-.5h1l.4 .5v1.4M75.6 182.1v2.8h1.4l.5-.5v-.9l-.5-.5h-1.4M78 191.1h.5v1.9M78 186.1v2.8h-1.4l-.5-.4v-1l.5-.4h1.4M78 193h.9"/>
<path d="M78.5 183v1.9M78.5 189.7v.5M79.9 183h-.5l-.9 .9M81.3 183h.9l.5 .5v1.4h-1.4l-.5-.5 .5-.5h1.4M81.7 187.1v1.4l.5 .4h1.4v-1.8M81.7 191.1h-1.4l-.4 .5 .4 .5h1l.4 .4-.4 .5h-1.4M83.6 183.5l.5-.5h.9l.5 .5v1.4M83.6 182.1v2.8M84.5 188.9v-1.8h1.4l.5 .4v1.4M85.5 190.2h.4v2.8M85.5 193h.9M86.4 184.9h1"/>
<path d="M86.4 183h.5v1.9M86.9 181.6v.5M87.4 193h.9M87.4 191.1h.4v1.9M87.8 189.7v.5M89.2 183.5l-.4-.5h-.5v1.9M89.2 183.5v1.4M89.2 186.1v2.8h-1.4l-.4-.4v-1l.4-.4h1.4M89.2 183.5l.5-.5 .4 .5v1.4M90.1 188h1.9v-.5l-.5-.4h-.9l-.5 .4v1l.5 .4h.9M91.1 191.1h-1.4l-.5 .5v.9l.5 .5h1.4M92 192.1h1.9v-.5l-.5-.5h-.9l-.5 .5v.9l.5 .5h.9"/>
<path d="M93 187.1v1.8M93.9 183.5h1.9M93.9 184.9v-1.9l.9-.9 1 .9v1.9M94.4 187.1h-.5l-.9 .9M94.8 193v-1.9h1.4l.5 .5v1.4M96.7 182.1v2.8h1.4l.5-.5v-.9l-.5-.5h-1.4M98.1 187.1h.9M98.6 186.6v1.9l.4 .4M99.5 191.1h-1.4l-.5 .5 .5 .5h.9l.5 .4-.5 .5h-1.4M100 187.5l.4-.4h1l.5 .4v1.4M100 186.1v2.8M100.4 192.1h1.9v-.5l-.4-.5h-1l-.5 .5v.9l.5 .5h1"/>
<path d="M101.4 182.1v2.8h-1.4l-.5-.5v-.9l.5-.5h1.4M102.8 188h1.8v-.5l-.4-.4h-.9l-.5 .4v1l.5 .4h.9M103.7 192.5h.5v.5h-.5zM104.2 193l-.9 .9M105.1 183.5h.9M107 182.1h-1.9v2.8h1.9M107.9 182.1h.5v2.8M107.9 184.9h1M107.9 191.1l1 1.9 .9-1.9M109.8 182.1v2.8M110.3 186.6l-.5-.5h-.9l-.5 .5v1.9l.5 .4h.9l.5-.4M110.7 191.1h.5v1.9"/>
<path d="M110.7 193h1M111.2 183l-1.4 .9 1.4 1M111.2 187.1v1.8M111.2 189.7v.5M112.6 183h.9l.5 .5v1.4h-1.4l-.5-.5 .5-.5h1.4M112.6 187.1h-.5l-.9 .9M113.5 188h1.9v-.5l-.5-.4h-.9l-.5 .4v1l.5 .4h.9M114.5 191.1h-1.4l-.5 .5 .5 .5h.9l.5 .4-.5 .5h-1.4M115.4 193h.9M115.4 191.1h.5v1.9M115.9 189.7v.5M116.8 182.1v2.8h-1.4l-.5-.5v-.9l.5-.5h1.4"/>
<path d="M116.8 187.1h1l.4 .4v1.4h-1.4l-.5-.4 .5-.5h1.4M117.3 191.1h.9M117.8 183.9h1.8v-.4l-.5-.5h-.9l-.4 .5v.9l.4 .5h.9M117.8 190.7v1.8l.4 .5M119.1 187.1h1M119.6 186.6v1.9l.5 .4M120.5 183v1.9M121 187.1h.5v1.8M121 188.9h1M121.5 185.7v.4M122 183h-.5l-1 .9M122 191.6l.4-.5h1l.4 .5v1.4"/>
<path d="M122 190.2v2.8M122.9 187.1l.9 1.8 1-1.8M124.8 191.1h.9M125.2 190.7v1.8l.5 .5M125.7 188h1.9v-.5l-.5-.4h-.9l-.5 .4v1l.5 .4h.9M126.6 191.1h1M127.1 190.7v1.8l.5 .5M127.6 182.1l-1.9 1.4 1.9 1.4M128.5 184.9h.9M128.5 183h.5v1.9M128.5 193h1.4l.5-.5v-.9l-.5-.5h-1.4v2.8M129 181.6v.5"/>
<path d="M130.4 184.4h.4v.5h-.4zM131.3 191.1h.5v.5h-.5zM131.3 192.5h.5v.5h-.5zM132.2 183h1l.4 .5v1.4h-1.4l-.4-.5 .4-.5h1.4M133.2 186.6l-.5-.5h-.9l-.5 .5v1.9l.5 .4h.9l.5-.4M134.6 182.1v2.8h1.4l.5-.5v-.9l-.5-.5h-1.4M134.6 187.1h.9l.5 .4v1l-.5 .4h-.9l-.5-.4v-1zM134.6 190.2l-1.9 2.8M137.4 190.2l-1.9 2.8M137.9 187.5l-.5-.4h-.5v1.8M137.9 187.5v1.4M137.9 187.5l.4-.4 .5 .4v1.4"/>
<path d="M139.3 182.1v2.8h-1.4l-.5-.5v-.9l.5-.5h1.4M140.2 191.1h-1.4l-.5 .5v.9l.5 .5h1.4M140.7 183h.9l.5 .5v1.4h-1.4l-.5-.5 .5-.5h1.4M140.7 187.5l-.5-.4h-.5v1.8M140.7 187.5v1.4M140.7 187.5l.4-.4 .5 .4v1.4M141.1 191.1v1.9M142.5 191.1h-.4l-1 1M143 182.1h.5v2.8M143 184.9h.9M143 187.1h.9l.5 .4v1l-.5 .4h-.9l-.5-.4v-1zM143.5 192.1h1.8v-.5l-.4-.5h-1l-.4 .5v.9l.4 .5h1"/>
<path d="M144.9 182.1v2.8M145.3 188.9v-1.8h1.4l.5 .4v1.4M146.3 183l-1.4 .9 1.4 1M146.7 191.1h1l.4 .5v1.4h-1.4l-.4-.5 .4-.4h1.4M147.7 183h.9l.5 .5v1.4h-1.4l-.5-.5 .5-.5h1.4M149.1 191.1h.9M149.5 190.7v1.8l.5 .5M150 187.1h-1.4l-.5 .4 .5 .5h.9l.5 .5-.5 .4h-1.4M151 193h.9M151 191.1h.4v1.9M151.4 189.7v.5M151.9 182.1v2.8h-1.4l-.5-.5v-.9l.5-.5h1.4"/>
<path d="M152.8 183.9h1.9v-.4l-.5-.5h-.9l-.5 .5v.9l.5 .5h.9M152.8 191.1l1 1.9 .9-1.9M153.8 188.9v-1.8l.9-1 .9 1v1.8M153.8 187.5h1.8M155.6 183v1.9M155.6 192.1h1.9v-.5l-.5-.5h-.9l-.5 .5v.9l.5 .5h.9M156.6 187.1h.9M157 183h-.4l-1 .9M157 186.6v1.9l.5 .4M158.4 183h1v.9h-1zM158.4 187.1h1M158.9 186.6v1.9l.5 .4"/>
<path d="M159.4 183.9l.4-.4v-1l-.4-.4h-1l-.4 .4v1.9l.4 .5h1l.4-.5M160.3 191.1h-1.4l-.5 .5v.9l.5 .5h1.4M160.3 187.1v1.8M161.2 191.6l.5-.5h.9l.5 .5v.9l-.5 .5h-.9l-.5-.5zM161.7 187.1h-.5l-.9 .9M162.6 184.9h-1.4l-.4-.5v-.9l.4-.5h1.4v2.3l-.4 .5h-.5M162.6 187.1h.5v1.8M162.6 188.9h1M163.1 185.7v.4M164.5 183.5l-.5-.5h-.4v1.9M164.5 183.5v1.4M164.5 186.1v2.8h1.4l.5-.4v-1l-.5-.4h-1.4"/>
<path d="M164.5 183.5l.5-.5 .5 .5v1.4M165 191.6l-.5-.5h-.5v1.9M165 191.6v1.4M165 191.6l.5-.5 .4 .5v1.4M166.9 183h.9l.5 .5v1.4h-1.4l-.5-.5 .5-.5h1.4M167.3 187.1v1.4l.5 .4h1.4v-1.8M167.8 191.6l-.5-.5h-.4v1.9M167.8 191.6v1.4M167.8 191.6l.5-.5 .4 .5v1.4M169.2 184.9h.9M169.2 183h.5v1.9M169.7 181.6v.5"/>
<path d="M170.1 191.1h1l.4 .5v.9l-.4 .5h-1l-.4-.5v-.9zM170.1 187.1h1M170.6 186.6v1.9l.5 .4M171.1 182.1h.4v2.8M171.1 184.9h.9M172 187.1h.5v1.8M172 188.9h.9M172.5 193v-1.9h1.4l.4 .5v1.4M172.5 185.7v.4M172.9 184.4h.5v.5h-.5zM174.3 187.1h1l.4 .4v1l-.4 .4h-1l-.4-.4v-1zM176.2 183h-1.4l-.5 .5v.9l.5 .5h1.4"/>
<path d="M176.7 188.9v-1.8h1.4l.4 .4v1.4M177.1 183.5l.5-.5h.9l.5 .5v.9l-.5 .5h-.9l-.5-.5zM177.1 191.1h-1.4l-.4 .5 .4 .5h1l.4 .4-.4 .5h-1.4M178.1 192.5h.4v.5h-.4zM179.5 187.5h1.9M179.5 191.6l.4-.5h1l.5 .5v.9l-.5 .5h-1l-.4-.5zM180.9 183.5l-.5-.5h-.5v1.9M180.9 183.5v1.4M180.9 183.5l.5-.5 .4 .5v1.4M182.3 191.1v1.9M182.8 182.1l1.8 1.4-1.8 1.4M183.7 191.1h-.5l-.9 1"/>
<path d="M184.1 186.6l-.4-.5h-.9l-.5 .5v.5l.5 .4h.9l.4 .5v.5l-.4 .4h-.9l-.5-.4M185.1 187.5l.5-.4h.9l.5 .4v1.4M185.1 186.1v2.8M186.5 193h-1.4l-.5-.5v-.9l.5-.5h1.4v2.4l-.5 .4h-.4M188.4 187.1h.9l.5 .4v1.4h-1.4l-.5-.4 .5-.5h1.4M189.3 190.2l-1.9 2.8M190.2 190.2h.5v2.8M190.2 193h1M190.7 187.1v1.8M192.1 187.1h-.5l-.9 .9M192.1 193h.9M192.1 191.1h.5v1.9"/>
<path d="M192.6 189.7v.5M193 188h1.9v-.5l-.5-.4h-.9l-.5 .4v1l.5 .4h.9M195.9 187.5h1.8M195.9 188.9v-1.8l.9-1 .9 1v1.8M195.9 191.1h-1.5l-.4 .5v.9l.4 .5h1.5M196.8 192.1h1.8v-.5l-.4-.5h-.9l-.5 .5v.9l.5 .5h.9M198.6 186.1h.5v2.8M198.6 188.9h1M199.6 193v-1.9h1.4l.5 .5v1.4M200.5 187.1h.5v1.8M200.5 188.9h1M201 185.7v.4"/>
<path d="M202.4 186.1v2.8M203.8 187.1l-1.4 .9 1.4 .9M204.3 191.1h-1.4l-.5 .5 .5 .5h.9l.5 .4-.5 .5h-1.4M204.7 188h1.9v-.5l-.5-.4h-.9l-.5 .4v1l.5 .4h.9M205.2 192.1h1.9v-.5l-.5-.5h-.9l-.5 .5v.9l.5 .5h.9M209.9 191.1h-1.4l-.5 .5 .5 .5h.9l.5 .4-.5 .5h-1.4M210.4 186.6l.4-.5h1l.4 .5v.5l-.4 .4M211.3 187.5h.5M211.8 187.5l.4 .5v.5l-.4 .4h-1l-.4-.4M212.7 190.2l-1.9 2.8M213.1 188.5h.5v.4h-.5zM213.6 190.2v2.8h1.4l.5-.5v-.9l-.5-.5h-1.4"/>
<path d="M216.4 186.6l-.4-.5h-1l-.4 .5v1.9M216.4 186.6v1.9l-.4 .4h-1l-.4-.4M216.4 191.1v1.4l.5 .5h1.4M216.4 186.6l-1.8 1.9M218.3 191.1v2.4l-.5 .4h-.4M219.2 191.6h1.9M220.2 186.1v2.8h1.8M223 187.1h.4v1.8M223 188.9h.9M223.4 185.7v.4M223.9 191.1h-1.4l-.5 .5 .5 .5h.9l.5 .4-.5 .5h-1.4M225.3 191.1h1l.4 .5v1.4h-1.4l-.4-.5 .4-.4h1.4"/>
<path d="M226.7 187.1h-1.4l-.4 .4v1l.4 .4h1.4M227.6 188h1.9v-.5l-.4-.4h-1l-.5 .4v1l.5 .4h1M229.5 190.2l-1.9 2.8M230.5 188.9v-1.8h1.4l.4 .4v1.4M230.5 190.7l.4-.5h1l.4 .5v.4l-.4 .5M231.4 191.6h.5M231.9 191.6l.4 .5v.4l-.4 .5h-1l-.4-.5M233.3 192.5h.4v.5h-.4zM235.1 187.1h-1.4l-.4 .4 .4 .5h1l.4 .5-.4 .4h-1.4M236.1 188h1.8v-.5l-.4-.4h-1l-.4 .4v1l.4 .4h1M236.5 190.7l-.4-.5h-1l-.4 .5v1.8M236.5 190.7v1.8l-.4 .5h-1l-.4-.5"/>
<path d="M236.5 190.7l-1.8 1.8M238.9 188.5h.5v.4h-.5zM239.4 190.2l-1.9 2.8"/>
</g>
<g font-size="1.7" fill="#808080">
<text x="153.8" y="58.8">1</text>
<text x="153.8" y="60.8">2</text>
<text x="153.8" y="62.8">3</text>
<text x="209.7" y="101.4">18</text>
<text x="235.7" y="101.4">14</text>
<text x="209.7" y="103.5">27</text>
<text x="209.7" y="107.5">21</text>
<text x="215.4" y="104.3">VIN</text>
<text x="215.4" y="102.3">3.3V</text>
<text x="227.5" y="104.4">SCLK</text>
<text x="227.6" y="106.4">MISO</text>
<text x="227.6" y="102.3">SSEL</text>
<text x="235.7" y="105.5">12</text>
<text x="235.7" y="107.5">11</text>
<text x="235.7" y="103.5">13</text>
<text x="209.7" y="109.5">22</text>
<text x="209.7" y="111.6">24</text>
<text x="209.7" y="113.6">23</text>
<text x="215.4" y="108.4">SWC</text>
<text x="215.4" y="110.4">SWD</text>
<text x="215.4" y="112.5">RESET</text>
<text x="226.8" y="112.5">PWM1</text>
<text x="227.6" y="108.4">MOSI</text>
<text x="235.7" y="111.6">26</text>
<text x="235.7" y="113.6">25</text>
<text x="215.4" y="114.5">BOOT</text>
<text x="224.7" y="118.6">TXD/SCL</text>
<text x="226.8" y="114.5">PWM2</text>
<text x="235.7" y="117.7">15</text>
<text x="235.7" y="119.7">16</text>
<text x="209.7" y="121.7">28</text>
<text x="215.4" y="122.6">GND</text>
<text x="224.3" y="122.6">ADC/DAC</text>
<text x="224.4" y="120.6">RXD/SDA</text>
<text x="235.7" y="121.7">17</text>
<text x="85.3" y="130.8">VBAT</text>
<text x="100.7" y="130.8">GPIO1</text>
<text x="85.3" y="134.8">VDDIO</text>
<text x="100.7" y="134.8">GPIO4</text>
<text x="100.7" y="136.9">GPIO5</text>
<text x="100.7" y="132.8">GPIO3</text>
<text x="85.3" y="142.9">WAKE</text>
<text x="96.8" y="143">UART_RXD</text>
<text x="100.7" y="138.9">GPIO6</text>
<text x="85.3" y="147">SPI_CFG</text>
<text x="97" y="145">UART_TXD</text>
<text x="101.7" y="149.1">IRQN</text>
<text x="85.3" y="155.1">CHIP_EN</text>
<text x="85.3" y="151.1">RESET</text>
<text x="97.8" y="155.1">SPI_SCLK</text>
<text x="97.9" y="151.1">SPI_MOSI</text>
<text x="97.9" y="153.1">SPI_MISO</text>
<text x="85.3" y="159.2">GND</text>
<text x="85.3" y="161.2">GND</text>
<text x="97.9" y="157.2">SPI_SSEL</text>
<text x="99" y="161.2">I2C_SCL</text>
<text x="85.3" y="163.3">GND</text>
<text x="85.3" y="165.3">GND</text>
<text x="98.7" y="165.3">1P3V_TP</text>
<text x="98.9" y="163.3">I2C_SDA</text>
</g>
</svg>
